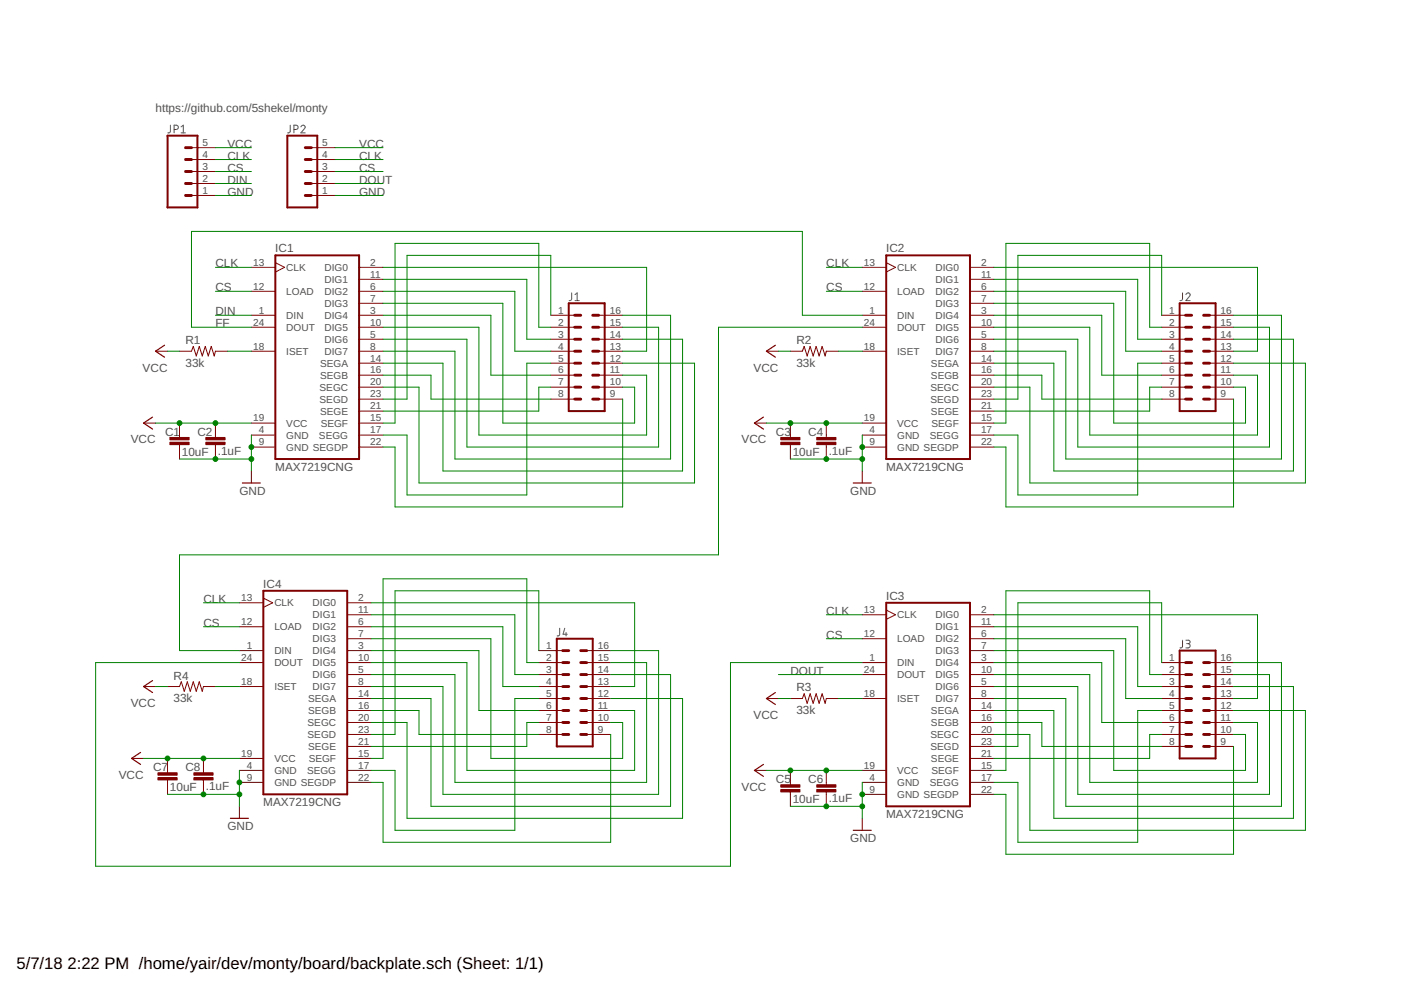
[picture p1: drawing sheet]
<svg xmlns="http://www.w3.org/2000/svg" width="297mm" height="210mm" viewBox="0 0 297 210" stroke-linecap="round" stroke-linejoin="round" font-family="sans-serif">
<g fill="none" stroke="#505050" stroke-width=".21">
<path d="M36.1 26.5v1.4l-.2 .3h-.3M36.9 27.5h.5a.46 .46 0 0 0 .4-.5 .46 .46 0 0 0-.4-.5h-.5v1.7M38.4 28.2h.9M38.4 26.9l.5-.4v1.7M61.5 26.5v1.4l-.2 .3h-.3M62.3 27.5h.5a.46 .46 0 0 0 .4-.5 .46 .46 0 0 0-.4-.5h-.5v1.7M63.8 26.9a.44 .44 0 0 1 .6-.3 .44 .44 0 0 1 .2 .7l-.8 .9h.9M121.2 62.1v1.4l-.5 .2M121.9 63.7h.9M121.9 62.5l.5-.4v1.6M250.7 62.1v1.4l-.5 .2M251.4 62.5a.44 .44 0 0 1 .7-.4 .44 .44 0 0 1 .1 .7l-.8 .9h.9"/>
<path d="M118.7 133.2l-.1 1.4-.2 .2h-.3M119.7 133.2l-.3 1.3h.9M120 134.1v.7M250.7 135.7v1.4l-.2 .3h-.3M251.4 135.7h.6a.36 .36 0 0 1 .3 .4 .36 .36 0 0 1-.3 .4h-.4M251.9 136.5a.46 .46 0 0 1 .4 .4 .46 .46 0 0 1-.4 .5h-.5"/>
</g>
<path d="M35.5 28.8h6.4v15.2h-6.4zM60.9 28.8h6.4v15.2h-6.4zM58.4 54.1h17.7v43.2h-17.7zM187.9 54.1h17.8v43.2h-17.8zM120.6 64.3h7.6v22.9h-7.6zM250.1 64.3h7.6v22.9h-7.6zM55.8 125.3h17.8v43.1h-17.8zM118 135.4h7.7v22.9h-7.7zM187.9 127.8h17.8v43.2h-17.8zM250.1 137.9h7.6v22.9h-7.6z" fill="none" stroke="#800000" stroke-width=".42"/>
<g fill="none" stroke="#800000" stroke-width=".21">
<path d="M40.6 38.9h5.1M40.6 36.4h5.1M40.6 33.8h5.1M40.6 31.3h5.1M66 38.9h5.1M66 36.4h5.1M66 33.8h5.1M66 31.3h5.1M40.6 41.4h5.1M53.3 56.7h5.1M58.4 55.7l1.9 1-1.9 1M66 41.4h5.1"/>
<path d="M76.1 56.7h5.1M76.1 59.2h5.1M182.8 56.7h5.1M187.9 55.7l2 1-2 1M205.7 56.7h5M205.7 59.2h5M33 74.5h2.5M38.1 74.5h2.5l.4-1.1 .6 2.1 .6-2.1 .7 2.1 .6-2.1 .7 2.1 .6-2.1 .6 2.1 .3-1h2.5M53.3 61.8h5.1M53.3 66.8h5.1M53.3 69.4h5.1M53.3 74.5h5.1"/>
<path d="M76.1 61.8h5.1M76.1 64.3h5.1M76.1 66.8h5.1M76.1 69.4h5.1M76.1 71.9h5.1M76.1 74.5h5.1M76.1 77h5.1M76.1 79.5h5.1M116.8 66.8h5.1M116.8 69.4h5.1M116.8 71.9h5.1M116.8 74.5h5.1"/>
<path d="M116.8 77h5.1M116.8 79.5h5.1M126.9 66.8h5.1M126.9 69.4h5.1M126.9 71.9h5.1M126.9 74.5h5.1M126.9 77h5.1M126.9 79.5h5.1M162.5 74.5h2.5M167.6 74.5h2.5l.4-1.1 .6 2.1 .7-2.1 .6 2.1 .6-2.1 .7 2.1 .6-2.1 .6 2.1 .3-1h2.5M182.8 61.8h5.1M182.8 66.8h5.1"/>
<path d="M182.8 69.4h5.1M182.8 74.5h5.1M205.7 61.8h5M205.7 64.3h5M205.7 66.8h5M205.7 69.4h5M205.7 71.9h5M205.7 74.5h5M205.7 77h5M205.7 79.5h5M246.3 66.8h5.1M246.3 69.4h5.1"/>
<path d="M246.3 71.9h5.1M246.3 74.5h5.1M246.3 77h5.1M246.3 79.5h5.1M256.5 66.8h5M256.5 69.4h5M256.5 71.9h5M256.5 74.5h5M256.5 77h5M256.5 79.5h5M30.4 89.7h2.6M38.1 89.7v3.1"/>
<path d="M38.1 94.3v3M45.7 89.7v3.1M45.7 94.3v3M53.3 92.2h5.1M53.3 94.8h5.1M53.3 89.7h5.1M53.3 99.9v2.5M76.1 92.2h5.1M76.1 94.8h5.1M76.1 82.1h5.1M76.1 84.6h5.1M76.1 87.2h5.1"/>
<path d="M76.1 89.7h5.1M116.8 82.1h5.1M116.8 84.6h5.1M126.9 82.1h5.1M126.9 84.6h5.1M160 89.7h2.5M167.6 89.7v3.1M167.6 94.3v3M175.2 89.7v3.1M175.2 94.3v3M182.8 92.2h5.1M182.8 94.8h5.1"/>
<path d="M182.8 89.7h5.1M182.8 99.9v2.5M205.7 92.2h5M205.7 94.8h5M205.7 82.1h5M205.7 84.6h5M205.7 87.2h5M205.7 89.7h5M246.3 82.1h5.1M246.3 84.6h5.1M256.5 82.1h5M256.5 84.6h5"/>
<path d="M50.8 132.9h5M50.8 137.9h5M50.8 127.8h5M55.8 126.8l2 1-2 1M73.6 130.3h5.1M73.6 132.9h5.1M73.6 135.4h5.1M73.6 137.9h5.1M73.6 127.8h5.1M114.2 137.9h5.1M124.4 137.9h5.1M182.8 130.3h5.1"/>
<path d="M182.8 135.4h5.1M187.9 129.3l2 1-2 1M205.7 130.3h5M205.7 132.9h5M205.7 135.4h5M205.7 137.9h5M30.4 145.6h2.6M35.5 145.6h2.6l.3-1.1 .7 2.1 .6-2.1 .6 2.1 .7-2.1 .6 2.1 .6-2.1 .7 2.1 .2-1h2.6M50.8 140.5h5M50.8 145.6h5M73.6 140.5h5.1M73.6 143h5.1"/>
<path d="M73.6 145.6h5.1M73.6 148.1h5.1M73.6 150.6h5.1M73.6 153.2h5.1M73.6 155.7h5.1M73.6 158.3h5.1M114.2 140.5h5.1M114.2 143h5.1M114.2 145.6h5.1M114.2 148.1h5.1M114.2 150.6h5.1M114.2 153.2h5.1"/>
<path d="M114.2 155.7h5.1M124.4 140.5h5.1M124.4 143h5.1M124.4 145.6h5.1M124.4 148.1h5.1M124.4 150.6h5.1M124.4 153.2h5.1M124.4 155.7h5.1M162.5 148.1h2.5M167.6 148.1h2.5l.4-1 .6 2 .7-2 .6 2 .6-2 .7 2 .6-2 .6 2 .3-1h2.5M182.8 140.5h5.1M182.8 143h5.1"/>
<path d="M182.8 148.1h5.1M205.7 140.5h5M205.7 143h5M205.7 145.6h5M205.7 148.1h5M205.7 150.6h5M205.7 153.2h5M205.7 155.7h5M205.7 158.3h5M246.3 140.5h5.1M246.3 143h5.1M246.3 145.6h5.1"/>
<path d="M246.3 148.1h5.1M246.3 150.6h5.1M246.3 153.2h5.1M246.3 155.7h5.1M246.3 158.3h5.1M256.5 140.5h5M256.5 143h5M256.5 145.6h5M256.5 148.1h5M256.5 150.6h5M256.5 153.2h5M256.5 155.7h5"/>
<path d="M256.5 158.3h5M27.9 160.8h2.5M35.5 160.8v3.1M35.5 165.4v3M43.1 160.8v3.1M43.1 165.4v3M50.8 165.9h5M50.8 160.8h5M50.8 163.3h5M50.8 171v2.5M73.6 165.9h5.1M73.6 160.8h5.1"/>
<path d="M73.6 163.3h5.1M160 163.3h2.5M167.6 163.3v3.1M167.6 167.9v3.1M175.2 163.3v3.1M175.2 167.9v3.1M182.8 173.5v2.5M182.8 165.9h5.1M182.8 168.4h5.1M182.8 163.3h5.1M205.7 165.9h5M205.7 168.4h5"/>
<path d="M205.7 160.8h5M205.7 163.3h5"/>
</g>
<path d="M34.9 73.2l-1.9 1.3 1.9 1.2M164.4 73.2l-1.9 1.3 1.9 1.2M32.3 88.4l-1.9 1.3 1.9 1.3M161.9 88.4l-1.9 1.3 1.9 1.3M51.4 102.4h3.8M180.9 102.4h3.8M29.8 159.5l-1.9 1.3 1.9 1.3M32.3 144.3l-1.9 1.3 1.9 1.2M164.4 146.8l-1.9 1.3 1.9 1.3M48.9 173.5h3.8M161.9 162.1l-1.9 1.2 1.9 1.3M180.9 176h3.8" fill="none" stroke="#800000" stroke-width=".25"/>
<g fill="#800000" stroke="#800000" stroke-width=".21">
<path d="M36 93.8h4.1v.5h-4.1z"/>
<path d="M36 92.8h4.1v.5h-4.1z"/>
<path d="M43.6 93.8h4.1v.5h-4.1z"/>
<path d="M43.6 92.8h4.1v.5h-4.1z"/>
<path d="M165.5 93.8h4.1v.5h-4.1z"/>
<path d="M165.5 92.8h4.1v.5h-4.1z"/>
<path d="M173.2 93.8h4v.5h-4z"/>
<path d="M173.2 92.8h4v.5h-4z"/>
<path d="M165.5 167.4h4.1v.5h-4.1z"/>
<path d="M165.5 166.4h4.1v.5h-4.1z"/>
<path d="M173.2 167.4h4v.5h-4z"/>
<path d="M173.2 166.4h4v.5h-4z"/>
<path d="M33.5 164.9h4v.5h-4z"/>
<path d="M33.5 163.9h4v.5h-4z"/>
<path d="M41.1 164.9h4.1v.5h-4.1z"/>
<path d="M41.1 163.9h4.1v.5h-4.1z"/>
</g>
<g fill="none" stroke="#800000" stroke-width=".61">
<path d="M39.3 36.4h1.3M39.3 38.9h1.3M39.3 31.3h1.3M39.3 33.8h1.3M64.7 36.4h1.3M64.7 38.9h1.3M64.7 31.3h1.3M64.7 33.8h1.3M39.3 41.4h1.3M64.7 41.4h1.3M121.9 71.9h1.2M121.9 69.4h1.2"/>
<path d="M121.9 66.8h1.2M121.9 77h1.2M121.9 74.5h1.2M121.9 79.5h1.2M125.7 71.9h1.2M125.7 69.4h1.2M125.7 66.8h1.2M125.7 77h1.2M125.7 74.5h1.2M125.7 79.5h1.2M251.4 71.9h1.2M251.4 69.4h1.2"/>
<path d="M251.4 66.8h1.2M251.4 77h1.2M251.4 74.5h1.2M251.4 79.5h1.2M255.2 71.9h1.3M255.2 69.4h1.3M255.2 66.8h1.3M255.2 77h1.3M255.2 74.5h1.3M255.2 79.5h1.3M121.9 82.1h1.2M121.9 84.6h1.2"/>
<path d="M125.7 82.1h1.2M125.7 84.6h1.2M251.4 82.1h1.2M251.4 84.6h1.2M255.2 82.1h1.3M255.2 84.6h1.3M119.3 137.9h1.3M123.1 137.9h1.3M119.3 145.6h1.3M119.3 143h1.3M119.3 140.5h1.3M119.3 150.6h1.3"/>
<path d="M119.3 148.1h1.3M119.3 153.2h1.3M119.3 155.7h1.3M123.1 145.6h1.3M123.1 143h1.3M123.1 140.5h1.3M123.1 150.6h1.3M123.1 148.1h1.3M123.1 153.2h1.3M123.1 155.7h1.3M251.4 145.6h1.2M251.4 143h1.2"/>
<path d="M251.4 140.5h1.2M251.4 150.6h1.2M251.4 148.1h1.2M251.4 153.2h1.2M251.4 155.7h1.2M251.4 158.3h1.2M255.2 145.6h1.3M255.2 143h1.3M255.2 140.5h1.3M255.2 150.6h1.3M255.2 148.1h1.3M255.2 153.2h1.3"/>
<path d="M255.2 155.7h1.3M255.2 158.3h1.3"/>
</g>
<g fill="none" stroke="#008000" stroke-width=".21">
<path d="M45.7 31.3h7.6M45.7 33.8h7.6M45.7 36.4h7.6M45.7 38.9h7.6M71.1 31.3h10.1M71.1 33.8h10.1M71.1 36.4h10.1M71.1 38.9h10.1M45.7 41.4h7.6M45.7 56.7h7.6M71.1 41.4h10.1M81.2 56.7h55.9v17.8h-5.1"/>
<path d="M81.2 59.2h30.5v12.7h5.1M175.2 56.7h7.6M210.7 56.7h55.9v17.8h-5.1M210.7 59.2h30.5v12.7h5.1M35.5 74.5h2.6M45.7 61.8h7.6M45.7 66.8h7.6M48.2 74.5h5.1M81.2 61.8h28v12.7h7.6M81.2 64.3h25.4v25.4h28v-7.6h-2.6M81.2 66.8h22.9v12.7h12.7M81.2 69.4h20.3v22.8h35.6v-12.7h-5.1"/>
<path d="M81.2 79.5h10.2v5.1h25.4M116.8 69.4h-2.6v-17.8h-30.4v38.1h-2.6M116.8 77h-5.1v27.9h-25.4v-12.7h-5.1M116.8 66.8v-12.7h-30.5v30.5h-5.1M132 66.8h10.2v30.5h-45.7v-22.8h-15.3M132 69.4h7.6v25.4h-40.6v-22.9h-17.8M132 71.9h12.7v28h-50.8v-22.9h-12.7M132 77h15.3v25.4h-58.5v-20.3h-7.6M165 74.5h2.6M175.2 61.8h7.6M177.7 74.5h5.1M182.8 66.8h-12.7v-17.7h-129.5v20.3h12.7"/>
<path d="M182.8 69.4h-30.5v48.2h-114.2v20.3h12.7M210.7 61.8h28v12.7h7.6M210.7 64.3h25.4v25.4h28v-7.6h-2.6M210.7 66.8h22.9v12.7h12.7M210.7 79.5h10.2v5.1h25.4M210.7 69.4h20.4v22.8h35.5v-12.7h-5.1M246.3 69.4h-2.5v-17.8h-30.5v38.1h-2.6M246.3 77h-5.1v27.9h-25.4v-12.7h-5.1M246.3 66.8v-12.7h-30.5v30.5h-5.1M261.5 66.8h10.2v30.5h-45.7v-22.8h-15.3M261.5 69.4h7.7v25.4h-40.7v-22.9h-17.8M261.5 71.9h12.7v28h-50.8v-22.9h-12.7"/>
<path d="M261.5 77h15.3v25.4h-58.4v-20.3h-7.7M33 89.7h20.3M38.1 97.3h15.2M53.3 92.2v7.7M116.8 82.1h-2.6v5.1h-33M132 84.6v22.9h-48.2v-12.7h-2.6M162.5 89.7h20.3M167.6 97.3h15.2M182.8 92.2v7.7M246.3 82.1h-2.5v5.1h-33.1M261.5 84.6v22.9h-48.2v-12.7h-2.6M43.1 127.8h7.7"/>
<path d="M43.1 132.9h7.7M78.7 132.9h27.9v12.7h7.6M78.7 127.8h55.9v17.8h-5.1M78.7 135.4h25.4v25.4h27.9v-7.6h-2.5M78.7 130.3h30.5v12.7h5M78.7 137.9h22.8v12.7h12.7M114.2 137.9v-12.6h-30.4v30.4h-5.1M129.5 137.9h10.1v30.5h-45.7v-22.8h-15.2M175.2 130.3h7.6M175.2 135.4h7.6M210.7 135.4h28v12.7h7.6M210.7 130.3h55.9v17.8h-5.1"/>
<path d="M210.7 137.9h25.4v25.4h28v-7.6h-2.6M210.7 132.9h30.5v12.7h5.1M33 145.6h2.5M45.7 145.6h5.1M50.8 140.5h-30.5v43.2h134.6v-43.2h27.9M78.7 140.5h20.3v22.8h35.6v-12.7h-5.1M78.7 150.6h10.1v5.1h25.4M114.2 148.1h-5v27.9h-25.4v-12.7h-5.1M114.2 140.5h-2.5v-17.8h-30.5v38.1h-2.5M114.2 153.2h-2.5v5.1h-33M129.5 143h12.7v28h-50.8v-22.9h-12.7M129.5 148.1h15.2v25.4h-58.4v-20.3h-7.6"/>
<path d="M129.5 140.5h7.6v25.4h-40.6v-22.9h-17.8M129.5 155.7v22.9h-48.3v-12.7h-2.5M165 148.1h2.6M165 143h17.8M177.7 148.1h5.1M210.7 143h20.4v22.9h35.5v-12.7h-5.1M210.7 140.5h22.9v12.7h12.7M210.7 153.2h10.2v5.1h25.4M246.3 143h-2.5v-17.7h-30.5v38h-2.6M246.3 155.7h-2.5v5.1h-33.1M246.3 140.5v-12.7h-30.5v30.5h-5.1M246.3 150.6h-5.1v28h-25.4v-12.7h-5.1"/>
<path d="M261.5 140.5h10.2v30.5h-45.7v-22.9h-15.3M261.5 143h7.7v25.4h-40.7v-22.8h-17.8M261.5 145.6h12.7v27.9h-50.8v-22.9h-12.7M261.5 158.3v22.8h-48.2v-12.7h-2.6M261.5 150.6h15.3v25.4h-58.4v-20.3h-7.7M30.4 160.8h20.4M35.5 168.4h15.3M50.8 163.3v7.7M162.5 163.3h20.3M167.6 171h15.2M182.8 165.9v7.6"/>
</g>
<g fill="#008000" stroke="#008000" stroke-width=".21">
<circle cx="38.1" cy="89.7" r=".51"/>
<circle cx="45.7" cy="89.7" r=".51"/>
<circle cx="167.6" cy="89.7" r=".51"/>
<circle cx="175.2" cy="89.7" r=".51"/>
<circle cx="167.6" cy="163.3" r=".51"/>
<circle cx="175.2" cy="163.3" r=".51"/>
<circle cx="35.5" cy="160.8" r=".51"/>
<circle cx="43.1" cy="160.8" r=".51"/>
<circle cx="53.3" cy="94.8" r=".51"/>
<circle cx="53.3" cy="97.3" r=".51"/>
<circle cx="45.7" cy="97.3" r=".51"/>
<circle cx="182.8" cy="94.8" r=".51"/>
<circle cx="182.8" cy="97.3" r=".51"/>
<circle cx="175.2" cy="97.3" r=".51"/>
<circle cx="182.8" cy="168.4" r=".51"/>
<circle cx="182.8" cy="171" r=".51"/>
<circle cx="175.2" cy="171" r=".51"/>
<circle cx="50.8" cy="165.9" r=".51"/>
<circle cx="50.8" cy="168.4" r=".51"/>
<circle cx="43.1" cy="168.4" r=".51"/>
</g>
<g font-size="3.5">
<text x="3.5" y="205.4">5/7/18</text>
<text x="14.3" y="205.4">2:22 PM /home/yair/dev/monty/board/backplate.sch (Sheet: 1/1)</text>
</g>
<g font-size="2.5" fill="#505050">
<text x="33" y="23.7">https://github.com/5shekel/monty</text>
<text x="48.2" y="31.3">VCC</text>
<text x="48.2" y="33.8">CLK</text>
<text x="76.1" y="31.3">VCC</text>
<text x="76.1" y="33.8">CLK</text>
<text x="48.2" y="41.5">GND</text>
<text x="48.2" y="36.4">CS</text>
<text x="48.2" y="38.9">DIN</text>
<text x="76.1" y="41.5">GND</text>
<text x="76.1" y="36.4">CS</text>
<text x="76.1" y="38.9">DOUT</text>
<text x="58.4" y="53.5">IC1</text>
<text x="187.9" y="53.5">IC2</text>
<text x="45.7" y="56.7">CLK</text>
<text x="175.2" y="56.7">CLK</text>
<text x="45.7" y="61.8">CS</text>
<text x="175.2" y="61.8">CS</text>
<text x="45.7" y="66.8">DIN</text>
<text x="45.7" y="69.4">FF</text>
<text x="39.3" y="77.8">33k</text>
<text x="39.3" y="73">R1</text>
<text x="168.8" y="77.8">33k</text>
<text x="168.8" y="73">R2</text>
<text x="30.2" y="78.8">VCC</text>
<text x="159.8" y="78.8">VCC</text>
<text x="27.7" y="94">VCC</text>
<text x="35" y="92.4">C1</text>
<text x="41.9" y="92.4">C2</text>
<text x="157.2" y="94">VCC</text>
<text x="164.5" y="92.4">C3</text>
<text x="171.4" y="92.4">C4</text>
<text x="38.6" y="96.7">10uF</text>
<text x="46.2" y="96.4">.1uF</text>
<text x="58.4" y="99.9">MAX7219CNG</text>
<text x="168.1" y="96.7">10uF</text>
<text x="175.7" y="96.4">.1uF</text>
<text x="187.9" y="99.9">MAX7219CNG</text>
<text x="50.8" y="104.9">GND</text>
<text x="180.3" y="104.9">GND</text>
<text x="55.8" y="124.6">IC4</text>
<text x="43.1" y="127.8">CLK</text>
<text x="175.2" y="130.3">CLK</text>
<text x="187.9" y="127.2">IC3</text>
<text x="43.1" y="132.9">CS</text>
<text x="175.2" y="135.4">CS</text>
<text x="167.6" y="143">DOUT</text>
<text x="27.7" y="149.9">VCC</text>
<text x="36.8" y="148.9">33k</text>
<text x="36.8" y="144.1">R4</text>
<text x="168.8" y="146.6">R3</text>
<text x="159.8" y="152.4">VCC</text>
<text x="168.8" y="151.4">33k</text>
<text x="25.2" y="165.1">VCC</text>
<text x="32.5" y="163.5">C7</text>
<text x="36" y="167.8">10uF</text>
<text x="39.3" y="163.5">C8</text>
<text x="43.6" y="167.5">.1uF</text>
<text x="157.2" y="167.7">VCC</text>
<text x="164.5" y="166">C5</text>
<text x="171.4" y="166">C6</text>
<text x="55.8" y="171">MAX7219CNG</text>
<text x="168.1" y="170.3">10uF</text>
<text x="175.7" y="170.1">.1uF</text>
<text x="187.9" y="173.5">MAX7219CNG</text>
<text x="48.2" y="176">GND</text>
<text x="180.3" y="178.6">GND</text>
</g>
<g font-size="2.1" fill="#505050">
<text x="42.9" y="33.5">4</text>
<text x="42.9" y="30.9">5</text>
<text x="68.3" y="33.5">4</text>
<text x="68.3" y="30.9">5</text>
<text x="42.9" y="41.1">1</text>
<text x="42.9" y="38.6">2</text>
<text x="42.9" y="36">3</text>
<text x="68.3" y="41.1">1</text>
<text x="68.3" y="38.6">2</text>
<text x="68.3" y="36">3</text>
<text x="53.7" y="56.3">13</text>
<text x="60.7" y="57.5">CLK</text>
<text x="68.8" y="57.5">DIG0</text>
<text x="68.8" y="60">DIG1</text>
<text x="78.5" y="56.3">2</text>
<text x="78.5" y="58.9">11</text>
<text x="183.2" y="56.3">13</text>
<text x="190.2" y="57.5">CLK</text>
<text x="198.3" y="57.5">DIG0</text>
<text x="198.3" y="60">DIG1</text>
<text x="208" y="56.3">2</text>
<text x="208" y="58.9">11</text>
<text x="53.7" y="61.4">12</text>
<text x="60.7" y="62.5">LOAD</text>
<text x="68.8" y="62.5">DIG2</text>
<text x="68.8" y="65.1">DIG3</text>
<text x="78.5" y="61.4">6</text>
<text x="78.5" y="64">7</text>
<text x="183.2" y="61.4">12</text>
<text x="190.2" y="62.5">LOAD</text>
<text x="198.3" y="62.5">DIG2</text>
<text x="198.3" y="65.1">DIG3</text>
<text x="208" y="61.4">6</text>
<text x="208" y="64">7</text>
<text x="53.7" y="69">24</text>
<text x="54.8" y="66.5">1</text>
<text x="60.7" y="67.6">DIN</text>
<text x="60.7" y="70.1">DOUT</text>
<text x="68.8" y="67.6">DIG4</text>
<text x="68.8" y="70.1">DIG5</text>
<text x="78.5" y="66.5">3</text>
<text x="78.5" y="69">10</text>
<text x="78.5" y="71.6">5</text>
<text x="118.3" y="66.5">1</text>
<text x="118.3" y="69">2</text>
<text x="118.3" y="71.6">3</text>
<text x="129.3" y="66.5">16</text>
<text x="129.3" y="69">15</text>
<text x="129.3" y="71.6">14</text>
<text x="183.2" y="69">24</text>
<text x="184.4" y="66.5">1</text>
<text x="190.2" y="67.6">DIN</text>
<text x="190.2" y="70.1">DOUT</text>
<text x="198.3" y="67.6">DIG4</text>
<text x="198.3" y="70.1">DIG5</text>
<text x="208" y="66.5">3</text>
<text x="208" y="69">10</text>
<text x="208" y="71.6">5</text>
<text x="247.9" y="66.5">1</text>
<text x="247.9" y="69">2</text>
<text x="247.9" y="71.6">3</text>
<text x="258.8" y="66.5">16</text>
<text x="258.8" y="69">15</text>
<text x="258.8" y="71.6">14</text>
<text x="53.7" y="74.1">18</text>
<text x="60.7" y="75.2">ISET</text>
<text x="67.9" y="77.8">SEGA</text>
<text x="68.8" y="72.7">DIG6</text>
<text x="68.8" y="75.2">DIG7</text>
<text x="78.5" y="74.1">8</text>
<text x="78.5" y="76.7">14</text>
<text x="118.3" y="74.1">4</text>
<text x="118.3" y="76.7">5</text>
<text x="129.3" y="74.1">13</text>
<text x="129.3" y="76.7">12</text>
<text x="183.2" y="74.1">18</text>
<text x="190.2" y="75.2">ISET</text>
<text x="197.4" y="77.8">SEGA</text>
<text x="198.3" y="72.7">DIG6</text>
<text x="198.3" y="75.2">DIG7</text>
<text x="208" y="74.1">8</text>
<text x="208" y="76.7">14</text>
<text x="247.9" y="74.1">4</text>
<text x="247.9" y="76.7">5</text>
<text x="258.8" y="74.1">13</text>
<text x="258.8" y="76.7">12</text>
<text x="67.8" y="82.8">SEGC</text>
<text x="67.9" y="80.3">SEGB</text>
<text x="78.5" y="79.2">16</text>
<text x="78.5" y="81.7">20</text>
<text x="118.3" y="79.2">6</text>
<text x="118.3" y="81.7">7</text>
<text x="129.3" y="79.2">11</text>
<text x="129.3" y="81.7">10</text>
<text x="197.3" y="82.8">SEGC</text>
<text x="197.4" y="80.3">SEGB</text>
<text x="208" y="79.2">16</text>
<text x="208" y="81.7">20</text>
<text x="247.9" y="79.2">6</text>
<text x="247.9" y="81.7">7</text>
<text x="258.8" y="79.2">11</text>
<text x="258.8" y="81.7">10</text>
<text x="53.7" y="89.3">19</text>
<text x="67.8" y="85.4">SEGD</text>
<text x="67.9" y="87.9">SEGE</text>
<text x="78.5" y="84.3">23</text>
<text x="78.5" y="86.8">21</text>
<text x="78.5" y="89.3">15</text>
<text x="118.3" y="84.3">8</text>
<text x="129.3" y="84.3">9</text>
<text x="183.2" y="89.3">19</text>
<text x="197.3" y="85.4">SEGD</text>
<text x="197.4" y="87.9">SEGE</text>
<text x="208" y="84.3">23</text>
<text x="208" y="86.8">21</text>
<text x="208" y="89.3">15</text>
<text x="247.9" y="84.3">8</text>
<text x="258.8" y="84.3">9</text>
<text x="54.8" y="91.9">4</text>
<text x="54.8" y="94.4">9</text>
<text x="60.7" y="93">GND</text>
<text x="60.7" y="95.5">GND SEGDP</text>
<text x="60.7" y="90.5">VCC</text>
<text x="67.6" y="93">SEGG</text>
<text x="68" y="90.5">SEGF</text>
<text x="78.5" y="94.4">22</text>
<text x="78.5" y="91.9">17</text>
<text x="184.4" y="91.9">4</text>
<text x="184.4" y="94.4">9</text>
<text x="190.2" y="93">GND</text>
<text x="190.2" y="95.5">GND SEGDP</text>
<text x="190.2" y="90.5">VCC</text>
<text x="197.1" y="93">SEGG</text>
<text x="197.5" y="90.5">SEGF</text>
<text x="208" y="94.4">22</text>
<text x="208" y="91.9">17</text>
<text x="51.1" y="127.4">13</text>
<text x="58.2" y="128.6">CLK</text>
<text x="66.3" y="128.6">DIG0</text>
<text x="66.3" y="131.1">DIG1</text>
<text x="75.9" y="127.4">2</text>
<text x="75.9" y="130">11</text>
<text x="183.2" y="130">13</text>
<text x="190.2" y="131.1">CLK</text>
<text x="198.3" y="131.1">DIG0</text>
<text x="208" y="130">2</text>
<text x="51.1" y="132.5">12</text>
<text x="52.3" y="137.6">1</text>
<text x="58.2" y="133.6">LOAD</text>
<text x="66.3" y="133.6">DIG2</text>
<text x="66.3" y="136.2">DIG3</text>
<text x="75.9" y="132.5">6</text>
<text x="75.9" y="135.1">7</text>
<text x="75.9" y="137.6">3</text>
<text x="115.8" y="137.6">1</text>
<text x="126.7" y="137.6">16</text>
<text x="183.2" y="135.1">12</text>
<text x="190.2" y="136.2">LOAD</text>
<text x="198.3" y="133.6">DIG1</text>
<text x="198.3" y="136.2">DIG2</text>
<text x="208" y="132.5">11</text>
<text x="208" y="135.1">6</text>
<text x="208" y="137.6">7</text>
<text x="51.1" y="140.1">24</text>
<text x="58.2" y="138.7">DIN</text>
<text x="58.2" y="141.3">DOUT</text>
<text x="66.3" y="138.7">DIG4</text>
<text x="66.3" y="141.3">DIG5</text>
<text x="66.3" y="143.8">DIG6</text>
<text x="75.9" y="140.1">10</text>
<text x="75.9" y="142.7">5</text>
<text x="115.8" y="140.1">2</text>
<text x="115.8" y="142.7">3</text>
<text x="126.7" y="140.1">15</text>
<text x="126.7" y="142.7">14</text>
<text x="183.2" y="142.7">24</text>
<text x="184.4" y="140.1">1</text>
<text x="190.2" y="141.3">DIN</text>
<text x="190.2" y="143.8">DOUT</text>
<text x="198.3" y="138.7">DIG3</text>
<text x="198.3" y="141.3">DIG4</text>
<text x="198.3" y="143.8">DIG5</text>
<text x="208" y="140.1">3</text>
<text x="208" y="142.7">10</text>
<text x="247.9" y="140.1">1</text>
<text x="247.9" y="142.7">2</text>
<text x="258.8" y="140.1">16</text>
<text x="258.8" y="142.7">15</text>
<text x="51.1" y="145.2">18</text>
<text x="58.2" y="146.3">ISET</text>
<text x="65.3" y="148.9">SEGA</text>
<text x="66.3" y="146.3">DIG7</text>
<text x="75.9" y="145.2">8</text>
<text x="75.9" y="147.8">14</text>
<text x="115.8" y="145.2">4</text>
<text x="115.8" y="147.8">5</text>
<text x="126.7" y="145.2">13</text>
<text x="126.7" y="147.8">12</text>
<text x="183.2" y="147.8">18</text>
<text x="190.2" y="148.9">ISET</text>
<text x="198.3" y="146.3">DIG6</text>
<text x="198.3" y="148.9">DIG7</text>
<text x="208" y="145.2">5</text>
<text x="208" y="147.8">8</text>
<text x="247.9" y="145.2">3</text>
<text x="247.9" y="147.8">4</text>
<text x="258.8" y="145.2">14</text>
<text x="258.8" y="147.8">13</text>
<text x="65.2" y="154">SEGC</text>
<text x="65.3" y="151.4">SEGB</text>
<text x="75.9" y="150.3">16</text>
<text x="75.9" y="152.8">20</text>
<text x="75.9" y="155.4">23</text>
<text x="115.8" y="150.3">6</text>
<text x="115.8" y="152.8">7</text>
<text x="115.8" y="155.4">8</text>
<text x="126.7" y="150.3">11</text>
<text x="126.7" y="152.8">10</text>
<text x="126.7" y="155.4">9</text>
<text x="197.4" y="151.4">SEGA</text>
<text x="197.4" y="154">SEGB</text>
<text x="208" y="150.3">14</text>
<text x="208" y="152.8">16</text>
<text x="208" y="155.4">20</text>
<text x="247.9" y="150.3">5</text>
<text x="247.9" y="152.8">6</text>
<text x="247.9" y="155.4">7</text>
<text x="258.8" y="150.3">12</text>
<text x="258.8" y="152.8">11</text>
<text x="258.8" y="155.4">10</text>
<text x="51.1" y="160.5">19</text>
<text x="58.2" y="161.6">VCC</text>
<text x="65.2" y="156.5">SEGD</text>
<text x="65.3" y="159">SEGE</text>
<text x="65.5" y="161.6">SEGF</text>
<text x="75.9" y="157.9">21</text>
<text x="75.9" y="160.5">15</text>
<text x="197.3" y="156.5">SEGC</text>
<text x="197.3" y="159">SEGD</text>
<text x="197.4" y="161.6">SEGE</text>
<text x="208" y="157.9">23</text>
<text x="208" y="160.5">21</text>
<text x="247.9" y="157.9">8</text>
<text x="258.8" y="157.9">9</text>
<text x="52.3" y="163">4</text>
<text x="52.3" y="165.5">9</text>
<text x="58.2" y="164.1">GND</text>
<text x="58.2" y="166.6">GND SEGDP</text>
<text x="65.1" y="164.1">SEGG</text>
<text x="75.9" y="165.5">22</text>
<text x="75.9" y="163">17</text>
<text x="183.2" y="163">19</text>
<text x="184.4" y="165.5">4</text>
<text x="190.2" y="166.6">GND</text>
<text x="190.2" y="164.1">VCC</text>
<text x="197.1" y="166.6">SEGG</text>
<text x="197.5" y="164.1">SEGF</text>
<text x="208" y="163">15</text>
<text x="208" y="165.5">17</text>
<text x="184.4" y="168.1">9</text>
<text x="190.2" y="169.2">GND SEGDP</text>
<text x="208" y="168.1">22</text>
</g>
</svg>
